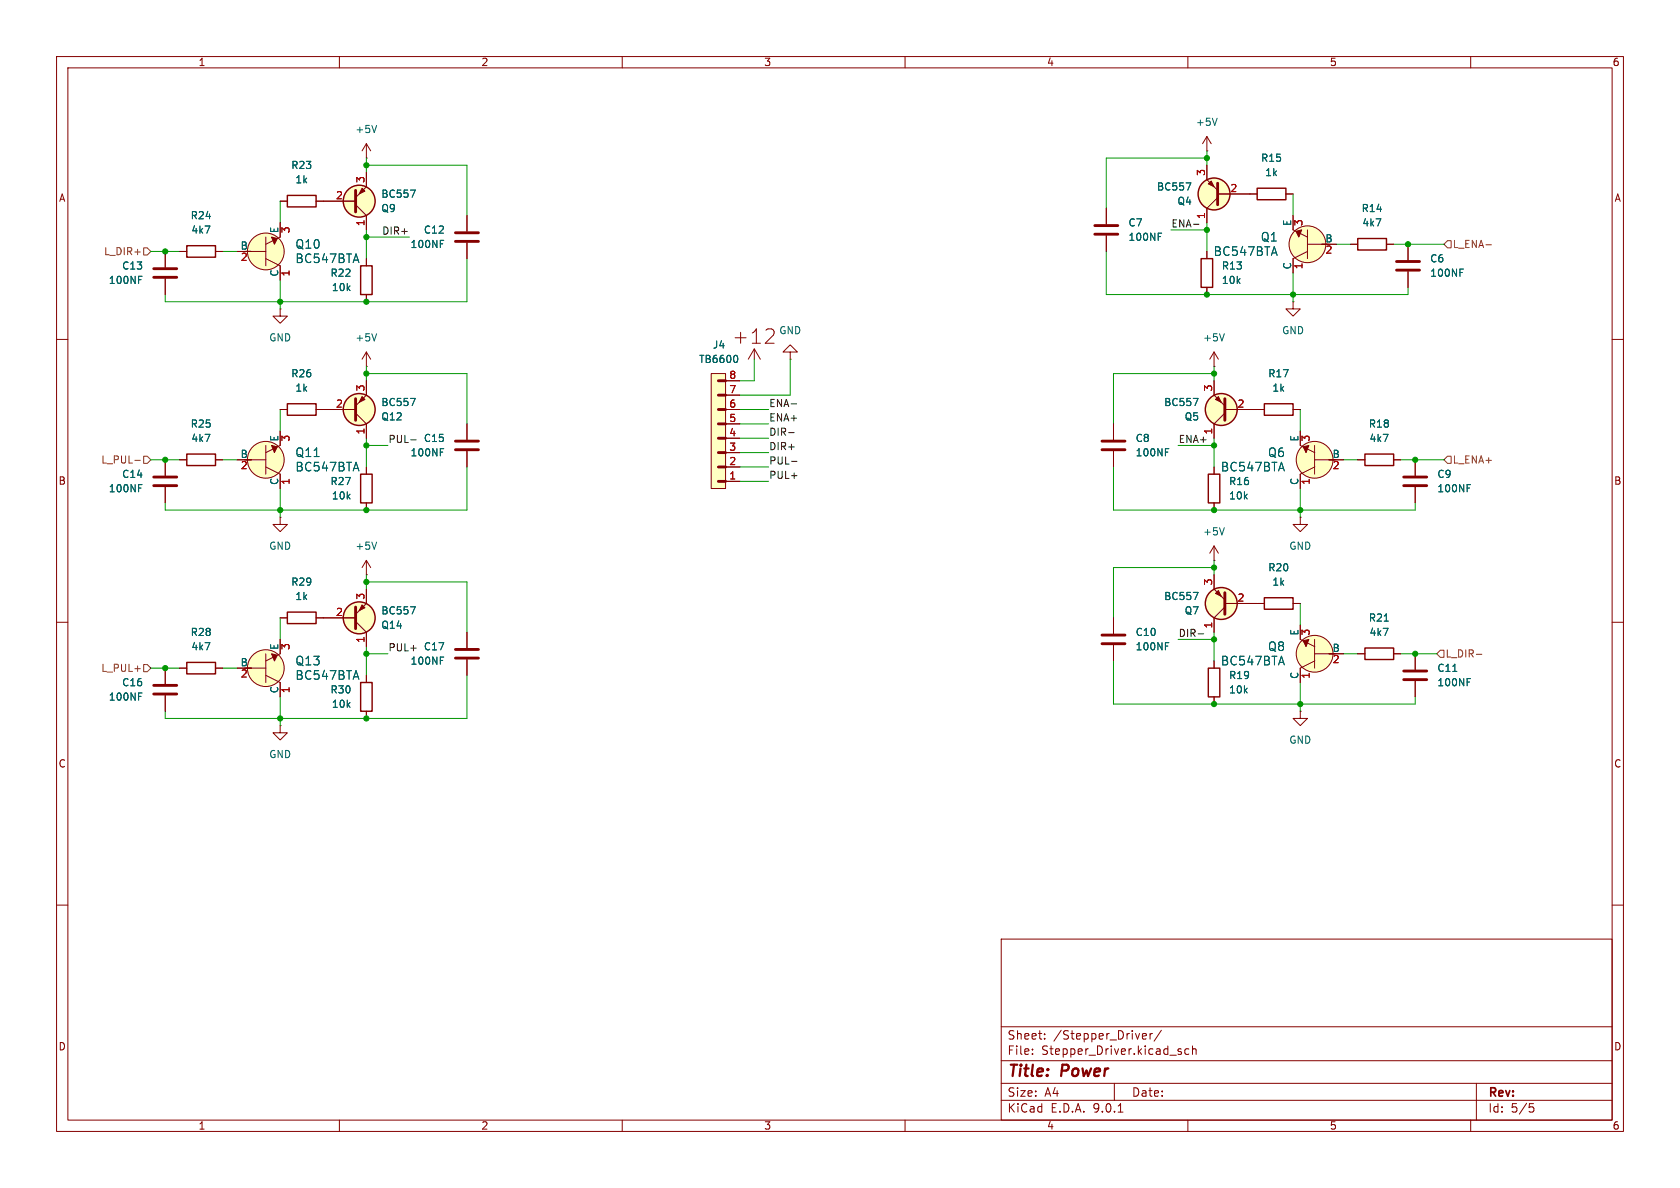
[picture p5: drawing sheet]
<svg xmlns="http://www.w3.org/2000/svg" width="297mm" height="210mm" viewBox="0 0 297 210" stroke-linecap="round" stroke-linejoin="round" font-family="sans-serif">
<g fill="none" stroke="#840000" stroke-width=".18">
<path d="M10 10h277v190h-277zM12 12h273v186h-273zM60 10v2M110 10v2M160 10v2M210 10v2M260 10v2M57.1 35.6h5.8M62.9 36.2l1.9 1.9v2.5M64.8 30.5v2.5l-1.9 1.9M64.8 27.9h.1M64.8 25.4v2.5"/>
<path d="M64.8 25.4l.7 1.3M64.8 25.4l-.8 1.3M136.4 58.1a.69 .69 0 0 1 .3 1.1l-1.4 1.5h1.6M10 60h2M82.5 74.9v2.8M82.5 79.8v2.8M132.3 63.5l1-1.8 1.1 1.8M133.3 61.7v1.8M139.7 62.2h1.3l-1.3-1.2-1.3 1.2h1.3v1.3M139.7 63.5h.1M285 60h2M10 110h2"/>
<path d="M285 110h2M10 160h2M177 166h108v32h-108zM285 160h2M60 198v2M110 198v2M160 198v2M177 194.5h108M177 191.5h108M177 187.5h108M177 181.5h108M182.5 186.3v.1"/>
<path d="M182.5 185.5v.1M184.7 183.6v.1M184.7 182.8v.1M197 191.5v3M197.7 196.6h.8M202.2 182.7l.4 .1 .1 .3-.7 .1M202.6 183.6l-.4 .1M203.3 182.7v1M203.7 182.7l-.2 .1-.2 .2M205.3 182.1l-1.3 2M208.5 185.9l.3 .1 .1 .2-.2 .2h-.3M208.5 185.4l.3 .1"/>
<path d="M210 198v2M210.2 185.5l-.5-.1-.2 .3v.4l.1 .2h.6M210.8 185.5l.2-.1 .4 .1 .1 .9M210.8 184.9v1.5M260 198v2M261 191.5v6.5M270.4 195.1h.7M270.5 195.7h.4l.3 .3-.2 .5-.5 .1"/>
</g>
<path d="M62.9 33.7v3.8M80.5 78h4.1M80.5 79.5h4.1" fill="none" stroke="#840000" stroke-width=".51"/>
<path d="M66.6 22.2l-.4 1.2M72.6 33.6h.8l-.5 1.3M77.8 79.3h.6" fill="none" stroke="#006464" stroke-width=".18"/>
<circle cx="63.5" cy="35.6" r="2.82" fill="#ffffc2" stroke="#ffffc2" stroke-width=".18"/>
<circle cx="63.5" cy="35.6" r="2.82" fill="none" stroke="#840000" stroke-width=".25"/>
<path d="M64 33.3l.5 .5-1 .5z" fill="#840000" stroke="#840000" stroke-width=".18"/>
<path d="M125.7 66h2.6v20.4h-2.6z" fill="#ffffc2"/>
<g fill="none" stroke="#840000" stroke-width=".18">
<path d="M49.5 35.6h1.3M49.5 39.4v2.5l-2.5 1.3M55.9 35.6h7M64.8 30.5v2.5M64.8 38.1v2.5M82.5 38.1v2.8M195.6 36.8v2.8M213.4 26.7h.1M213.4 29.2v2.6l1.9 1.9M213.4 24.1l-.8 1.3M213.4 24.1l.7 1.3M213.4 24.1v2.6"/>
<path d="M215.3 34.9l-1.9 1.9v2.6M215.3 34.3h6.9M227.3 34.3h1.3M228.6 38.1v2.5l2.5 1.3M29.2 44.5v2.7M29.2 49.3v2.8M31.7 44.5h1.3M38.1 44.5h1.3M41.9 44.5h5.1M47 41.9v5.1M47 45.7l2.5 1.3v2.5M49.5 54.6v1.3h-1.2l1.2 1.3 1.3-1.3h-1.3"/>
<path d="M49.5 54.6h.1M64.8 45.7v1.3M64.8 52.1v1.2M82.5 42.9v2.8M195.6 41.7v2.8M213.4 44.5v1.2M213.4 50.8v1.3M228.6 53.3v1.3h1.3l-1.3 1.3-1.3-1.3h1.3M228.6 53.3h.1M231.1 43.2h5.1M231.1 40.6v5.1M231.1 44.5l-2.5 1.2v2.6"/>
<path d="M238.8 43.2h1.2M245.1 43.2h1.3M248.9 43.2v2.8M248.9 48v2.8M47 78.7v5.1M49.5 72.4h1.3M49.5 76.2v2.5l-2.5 1.3M55.9 72.4h7M62.9 73l1.9 1.9v2.6M64.8 64.8h.1M64.8 67.3v2.6l-1.9 1.9M64.8 62.2v2.6"/>
<path d="M64.8 62.2l.7 1.3M64.8 62.2l-.8 1.3M82.5 74.9v2.8M82.5 79.8v2.8M125.7 66h2.6v20.4h-2.6zM128.3 77.5h2.5M128.3 74.9h2.5M128.3 72.4h2.5M128.3 69.9h2.5M128.3 67.3h2.5M196.8 74.9v2.8M196.8 79.8v2.8"/>
<path d="M214.6 67.3v2.6l1.9 1.9M214.6 64.8h.1M214.6 62.2v2.6M214.6 62.2l-.7 1.3M214.6 62.2l.8 1.3M216.5 72.4h7M216.5 73l-1.9 1.9v2.6M228.6 72.4h1.3M229.9 76.2v2.5l2.5 1.3M232.4 78.7v5.1M29.2 81.3v2.8M29.2 86.1v2.8"/>
<path d="M31.7 81.3h1.3M38.1 81.3h1.3M41.9 81.3h5.1M47 82.6l2.5 1.2v2.6M49.5 91.4v1.3h-1.2l1.2 1.3 1.3-1.3h-1.3M49.5 91.4h.1M64.8 99.1l.7 1.2M64.8 99.1l-.8 1.2M64.8 82.6v1.2M64.8 88.9v1.3M64.8 99.1v2.5M128.3 85.1h2.5"/>
<path d="M128.3 82.6h2.5M128.3 80h2.5M214.6 99.1h.1M214.6 82.6v1.2M214.6 88.9v1.3M214.6 96.5v2.6M214.6 96.5l-.7 1.3M214.6 96.5l.8 1.3M229.9 91.4v1.3h1.2l-1.2 1.3-1.3-1.3h1.3M229.9 91.4h.1M232.4 81.3h5.1M232.4 82.6l-2.5 1.2v2.6"/>
<path d="M240 81.3h1.3M246.4 81.3h1.2M250.2 81.3v2.8M250.2 86.1v2.8M29.2 118.1v2.8M31.7 118.1h1.3M38.1 118.1h1.3M41.9 118.1h5.1M47 115.6v5.1M47 119.4l2.5 1.3v2.5M49.5 109.2h1.3M49.5 113v2.6l-2.5 1.2"/>
<path d="M55.9 109.2h7M62.9 109.9l1.9 1.9v2.5M64.8 101.6h.1M64.8 104.1v2.6l-1.9 1.9M64.8 119.4v1.3M82.5 111.8v2.8M82.5 116.6v2.8M196.8 109.2v2.8M196.8 114v2.8M214.6 101.6v2.5l1.9 1.9M214.6 116.8v1.3M216.5 107.3l-1.9 1.9v2.6"/>
<path d="M216.5 106.7h7M228.6 106.7h1.3M229.9 110.5v2.5l2.5 1.3M232.4 113v5.1M232.4 116.8l-2.5 1.3v2.6M232.4 115.6h5.1M240 115.6h1.3M246.4 115.6h1.2M250.2 115.6v2.8M29.2 122.9v2.8M49.5 128.3v1.2h-1.2l1.2 1.3 1.3-1.3h-1.3M49.5 128.3h.1"/>
<path d="M64.8 125.7v1.3M214.6 123.2v1.3M229.9 125.7v1.3h1.2l-1.2 1.3-1.3-1.3h1.3M229.9 125.7h.1M250.2 120.4v2.8"/>
<circle cx="47" cy="44.4" r="3.3"/>
<circle cx="231.1" cy="43.2" r="3.3"/>
<circle cx="47" cy="81.3" r="3.3"/>
<circle cx="232.4" cy="81.3" r="3.3"/>
<circle cx="47" cy="118.1" r="3.3"/>
<circle cx="232.4" cy="115.6" r="3.3"/>
</g>
<path d="M127 77.5h1.3M127 74.9h1.3M127 72.4h1.3M127 69.9h1.3M127 67.3h1.3M127 85.1h1.3M127 82.6h1.3M127 80h1.3" fill="none" stroke="#840000" stroke-width=".3"/>
<path d="M127 77.5h1.3M127 74.9h1.3M127 72.4h1.3M127 69.9h1.3M127 67.3h1.3M127 85.1h1.3M127 82.6h1.3M127 80h1.3" fill="none" stroke="#840000" stroke-width=".5"/>
<g fill="none" stroke="#006464" stroke-width=".18">
<path d="M72.6 33.6h.8l-.5 1.3M209.7 32.3h.8l-.5 1.3M215.2 20.9l-.4 1.3M24.5 48.8h.6M66.6 59l-.4 1.3M77.8 42.5h.6M204.8 41.2h.6M216.4 59l-.4 1.3M258.1 47.6h.6M72.6 70.4h.8l-.5 1.3M77.8 79.3h.6M130.1 62.8a.79 .79 0 0 1 0 1.3"/>
<path d="M206 79.3h.6M211 70.4h.8l-.5 1.3M24.5 85.7h.6M66.6 95.8l-.4 1.3M216.4 93.3l-.4 1.3M259.4 85.7h.6M72.6 107.3h.8l-.5 1.2M77.8 116.1h.6M206 113.6h.6M211 104.7h.8l-.5 1.3M244.7 109.8h.7M256.8 118.7h.8"/>
<path d="M259.4 120h.6M24.5 122.5h.6"/>
</g>
<g fill="none" stroke="#840000" stroke-width=".51">
<path d="M193.5 39.9h4.1M215.3 32.4v3.8M27.2 47.5h4M27.2 49h4M80.5 41.1h4.1M80.5 42.7h4.1M193.5 41.4h4.1M246.9 46.2h4.1M246.9 47.8h4.1M62.9 70.5v3.8M194.8 78h4.1M194.8 79.5h4.1"/>
<path d="M216.5 70.5v3.8M27.2 84.3h4M27.2 85.9h4M248.2 84.3h4M248.2 85.9h4M62.9 107.3v3.8M80.5 114.8h4.1M80.5 116.3h4.1M194.8 112.3h4.1M194.8 113.8h4.1M216.5 104.8v3.8M248.2 118.6h4"/>
<path d="M27.2 121.2h4M27.2 122.7h4M248.2 120.1h4"/>
</g>
<g fill="none" stroke="#840000" stroke-width=".25">
<path d="M50.8 34.5h5.1v2.1h-5.1zM222.2 33.3h5.1v2h-5.1zM33 43.4h5.1v2.1h-5.1zM63.8 47h2v5.1h-2zM212.3 45.7h2.1v5.1h-2.1zM240 42.2h5.1v2h-5.1zM50.8 71.4h5.1v2h-5.1zM223.5 71.4h5.1v2h-5.1zM33 80.3h5.1v2h-5.1zM63.8 83.8h2v5.1h-2zM213.6 83.8h2v5.1h-2zM241.3 80.3h5.1v2h-5.1z"/>
<path d="M33 117.1h5.1v2h-5.1zM50.8 108.2h5.1v2h-5.1zM213.6 118.1h2v5.1h-2zM223.5 105.7h5.1v2h-5.1zM241.3 114.6h5.1v2h-5.1zM63.8 120.7h2v5h-2z"/>
<circle cx="214.6" cy="34.3" r="2.82"/>
<circle cx="63.5" cy="72.4" r="2.82"/>
<circle cx="215.9" cy="72.4" r="2.82"/>
<circle cx="63.5" cy="109.2" r="2.82"/>
<circle cx="215.9" cy="106.7" r="2.82"/>
</g>
<g fill="#ffffc2" stroke="#ffffc2" stroke-width=".18">
<circle cx="232.4" cy="81.3" r="3.3"/>
<circle cx="231.1" cy="43.2" r="3.3"/>
<circle cx="47" cy="81.3" r="3.3"/>
<circle cx="47" cy="44.4" r="3.3"/>
<circle cx="63.5" cy="72.4" r="2.82"/>
<circle cx="214.6" cy="34.3" r="2.82"/>
<circle cx="232.4" cy="115.6" r="3.3"/>
<circle cx="215.9" cy="72.4" r="2.82"/>
<circle cx="215.9" cy="106.7" r="2.82"/>
<circle cx="47" cy="118.1" r="3.3"/>
<circle cx="63.5" cy="109.2" r="2.82"/>
</g>
<g fill="#840000" stroke="#840000" stroke-width=".18">
<path d="M230.4 79l1-.3-.5 1.3z"/>
<path d="M229.1 40.9l1-.3-.5 1.3z"/>
<path d="M48 78.7l1 .3-.5 1z"/>
<path d="M48 41.9l1 .3-.5 1z"/>
<path d="M64 70.1l.5 .5-1 .5z"/>
<path d="M213.6 32.5l.5-.5 .5 1z"/>
<path d="M230.4 113.3l1-.3-.5 1.3z"/>
<path d="M214.9 70.6l.5-.5 .5 1z"/>
<path d="M214.9 104.9l.5-.5 .5 1z"/>
<path d="M48 115.6l1 .2-.5 1z"/>
<path d="M64 106.9l.5 .5-1 .6z"/>
</g>
<path d="M25.4 43.8h.6l.7 .7-.7 .6h-.6zM255.9 42.5h.6v1.3h-.6l-.6-.6zM262.7 43.3h1M23.8 81.4h1M25.4 80.6h.6l.7 .7-.7 .6h-.6zM255.9 80.6h.6v1.3h-.6l-.6-.6zM23.8 118.2h1M25.4 117.5h.6l.7 .6-.7 .6h-.6zM254.6 114.9h.7v1.3h-.7l-.6-.6zM261 115.7h1" fill="none" stroke="#725600" stroke-width=".18"/>
<path d="M211 39.6h.9M72.6 77.7h1M139.4 76.5h1M139.9 71.4h.9M139.9 81.6h1M211.8 112h1" fill="none" stroke="#0f0f0f" stroke-width=".18"/>
<g fill="none" stroke="#009600" stroke-width=".18">
<path d="M49.5 35.6v3.8M64.8 27.9v2.6M64.8 29.2h17.7v8.9M213.4 26.7v2.5M213.4 39.4v5.1M213.4 27.9h-17.8v8.9M228.6 34.3v3.8M26.7 44.5h5M39.4 44.5h2.5M49.5 49.5v5.1M64.8 40.6v5.1M64.8 41.9h7.6"/>
<path d="M82.5 45.7v7.6h-53.3v-1.2M195.6 44.5v7.6h53.3v-1.3M207 40.6h6.4M228.6 48.3v5M236.2 43.2h2.6M246.4 43.2h8.9M49.5 72.4v3.8M64.8 64.8v2.5M64.8 77.5v5.1M64.8 66h17.7v8.9M64.8 78.7h3.8M130.8 74.9h5.1"/>
<path d="M130.8 77.5h5.1M130.8 72.4h5.1M133.3 63.5v3.8h-2.5M139.7 63.5v6.4h-8.9M208.3 78.7h6.3M214.6 66h-17.8v8.9M214.6 64.8v2.5M214.6 77.5v5.1M229.9 72.4v3.8M26.7 81.3h5M39.4 81.3h2.5M49.5 86.4v5"/>
<path d="M82.5 82.6v7.6h-53.3v-1.3M130.8 80h5.1M130.8 82.6h5.1M130.8 85.1h5.1M196.8 82.6v7.6h53.4v-1.3M214.6 99.1v2.5M229.9 86.4v5M237.5 81.3h2.5M247.6 81.3h7.7M26.7 118.1h5M39.4 118.1h2.5M49.5 109.2v3.8"/>
<path d="M64.8 101.6v2.5M64.8 114.3v5.1M64.8 102.9h17.7v8.9M64.8 115.6h3.8M82.5 119.4v7.6h-53.3v-1.3M196.8 116.8v7.7h53.4v-1.3M208.3 113h6.3M214.6 111.8v5M214.6 100.3h-17.8v8.9M229.9 106.7v3.8M237.5 115.6h2.5M247.6 115.6h6.4"/>
<path d="M49.5 123.2v5.1M229.9 120.7v5"/>
</g>
<g fill="#009600" stroke="#009600" stroke-width=".18">
<circle cx="64.8" cy="41.9" r=".46"/>
<circle cx="64.8" cy="29.2" r=".46"/>
<circle cx="64.8" cy="53.3" r=".46"/>
<circle cx="64.8" cy="78.7" r=".46"/>
<circle cx="64.8" cy="66" r=".46"/>
<circle cx="229.9" cy="124.5" r=".46"/>
<circle cx="214.6" cy="113" r=".46"/>
<circle cx="214.6" cy="124.5" r=".46"/>
<circle cx="214.6" cy="100.3" r=".46"/>
<circle cx="250.2" cy="115.6" r=".46"/>
<circle cx="250.2" cy="81.3" r=".46"/>
<circle cx="229.9" cy="90.2" r=".46"/>
<circle cx="214.6" cy="90.2" r=".46"/>
<circle cx="213.4" cy="40.6" r=".46"/>
<circle cx="213.4" cy="27.9" r=".46"/>
<circle cx="228.6" cy="52.1" r=".46"/>
<circle cx="214.6" cy="66" r=".46"/>
<circle cx="213.4" cy="52.1" r=".46"/>
<circle cx="214.6" cy="78.7" r=".46"/>
<circle cx="248.9" cy="43.2" r=".46"/>
<circle cx="49.5" cy="53.3" r=".46"/>
<circle cx="64.8" cy="90.2" r=".46"/>
<circle cx="49.5" cy="90.2" r=".46"/>
<circle cx="29.2" cy="44.5" r=".46"/>
<circle cx="29.2" cy="81.3" r=".46"/>
<circle cx="64.8" cy="102.9" r=".46"/>
<circle cx="64.8" cy="115.6" r=".46"/>
<circle cx="64.8" cy="127" r=".46"/>
<circle cx="49.5" cy="127" r=".46"/>
<circle cx="29.2" cy="118.1" r=".46"/>
</g>
<text font-size="3.5" fill="#840000" x="129.4" y="61">+12</text>
<g font-size="2.8" fill="#840000">
<text x="178" y="190.9">Title:</text>
<text x="187.7" y="190.9">Power</text>
</g>
<g font-size="2.1" fill="#006464">
<text x="52.1" y="44.2">Q10</text>
<text x="52.1" y="46.7">BC547BTA</text>
<text x="214.5" y="45.4">BC547BTA</text>
<text x="222.8" y="42.9">Q1</text>
<text x="52.1" y="81">Q11</text>
<text x="52.1" y="83.5">BC547BTA</text>
<text x="215.7" y="83.5">BC547BTA</text>
<text x="224.1" y="81">Q6</text>
<text x="52.1" y="117.8">Q13</text>
<text x="215.7" y="117.8">BC547BTA</text>
<text x="224.1" y="115.3">Q8</text>
<text x="52.1" y="120.4">BC547BTA</text>
</g>
<g font-size="2.1" fill="#840000">
<text x="178" y="184">Sheet:</text>
<text x="186.2" y="184">/Stepper_Driver/</text>
<text x="178" y="186.7">File:</text>
<text x="184.1" y="186.7">Stepper_Driver.kicad_sch</text>
<text x="178" y="196.9">KiCad</text>
<text x="178" y="194.1">Size:</text>
<text x="184.7" y="194.1">A4</text>
<text x="185.7" y="196.9">E.D.A.</text>
<text x="193.3" y="196.9">9.0.1</text>
<text x="200" y="194.1">Date:</text>
<text x="263" y="194.3">Rev:</text>
<text x="263" y="196.9">Id:</text>
<text x="267.1" y="196.9">5/5</text>
</g>
<g font-size="1.8" fill="#840000">
<text x="35" y="11.9">1</text>
<text x="85" y="11.9">2</text>
<text x="135" y="11.9">3</text>
<text x="185" y="11.9">4</text>
<text x="235" y="11.9">5</text>
<text x="285" y="11.9">6</text>
<text x="10.3" y="35.9">A</text>
<text x="285.3" y="35.9">A</text>
<text x="10.3" y="85.9">B</text>
<text x="285.3" y="85.9">B</text>
<text x="10.3" y="135.9">C</text>
<text x="285.3" y="135.9">C</text>
<text x="10.3" y="185.9">D</text>
<text x="285.3" y="185.9">D</text>
<text x="35" y="199.9">1</text>
<text x="85" y="199.9">2</text>
<text x="135" y="199.9">3</text>
<text x="185" y="199.9">4</text>
<text x="235" y="199.9">5</text>
<text x="285" y="199.9">6</text>
</g>
<g font-size="1.8" fill="#006464">
<text x="62.7" y="23.7">+5V</text>
<text x="211.3" y="22.5">+5V</text>
<text x="222.8" y="28.8">R15</text>
<text x="51.4" y="30.1">R23</text>
<text x="52.1" y="32.6">1k</text>
<text x="67.3" y="35.2">BC557</text>
<text x="204.4" y="33.9">BC557</text>
<text x="223.6" y="31.3">1k</text>
<text x="33.6" y="39">R24</text>
<text x="33.7" y="41.5">4k7</text>
<text x="49.3" y="41.3" transform="rotate(-90 49.3 41.3)">E</text>
<text x="67.3" y="37.7">Q9</text>
<text x="74.8" y="41.5">C12</text>
<text x="199.4" y="40.2">C7</text>
<text x="208.1" y="36.4">Q4</text>
<text x="228.3" y="40" transform="rotate(-90 228.3 40)">E</text>
<text x="240.6" y="37.7">R14</text>
<text x="240.7" y="40.2">4k7</text>
<text x="21.5" y="47.9">C13</text>
<text x="42.4" y="44.2">B</text>
<text x="72.5" y="44">100NF</text>
<text x="199.4" y="42.8">100NF</text>
<text x="215.9" y="47.9">R13</text>
<text x="228.3" y="47.7" transform="rotate(-90 228.3 47.7)">C</text>
<text x="234.2" y="42.9">B</text>
<text x="252.7" y="46.6">C6</text>
<text x="19.1" y="50.4">100NF</text>
<text x="49.3" y="49" transform="rotate(-90 49.3 49)">C</text>
<text x="58.3" y="49.1">R22</text>
<text x="58.6" y="51.7">10k</text>
<text x="215.9" y="50.4">10k</text>
<text x="252.7" y="49.1">100NF</text>
<text x="137.7" y="59.3">GND</text>
<text x="226.6" y="59.3">GND</text>
<text x="47.5" y="60.6">GND</text>
<text x="62.7" y="60.6">+5V</text>
<text x="123.5" y="64.4">TB6600</text>
<text x="125.9" y="61.8">J4</text>
<text x="212.6" y="60.6">+5V</text>
<text x="51.4" y="66.9">R26</text>
<text x="52.1" y="69.4">1k</text>
<text x="67.3" y="72">BC557</text>
<text x="205.7" y="72">BC557</text>
<text x="224.1" y="66.9">R17</text>
<text x="224.8" y="69.4">1k</text>
<text x="33.6" y="75.8">R25</text>
<text x="67.3" y="74.5">Q12</text>
<text x="209.3" y="74.5">Q5</text>
<text x="241.9" y="75.8">R18</text>
<text x="33.7" y="78.3">4k7</text>
<text x="42.4" y="81">B</text>
<text x="49.3" y="78.1" transform="rotate(-90 49.3 78.1)">E</text>
<text x="72.5" y="80.9">100NF</text>
<text x="74.8" y="78.3">C15</text>
<text x="200.7" y="78.3">C8</text>
<text x="200.7" y="80.9">100NF</text>
<text x="229.6" y="78.1" transform="rotate(-90 229.6 78.1)">E</text>
<text x="235.5" y="81">B</text>
<text x="242" y="78.3">4k7</text>
<text x="19.1" y="87.2">100NF</text>
<text x="21.5" y="84.7">C14</text>
<text x="49.3" y="85.8" transform="rotate(-90 49.3 85.8)">C</text>
<text x="58.3" y="86">R27</text>
<text x="58.6" y="88.5">10k</text>
<text x="217.2" y="88.5">10k</text>
<text x="217.2" y="86">R16</text>
<text x="229.6" y="85.8" transform="rotate(-90 229.6 85.8)">C</text>
<text x="254" y="84.7">C9</text>
<text x="254" y="87.2">100NF</text>
<text x="212.6" y="94.8">+5V</text>
<text x="47.5" y="97.4">GND</text>
<text x="62.7" y="97.4">+5V</text>
<text x="224.1" y="101.2">R20</text>
<text x="227.8" y="97.4">GND</text>
<text x="51.4" y="103.7">R29</text>
<text x="52.1" y="106.3">1k</text>
<text x="205.7" y="106.3">BC557</text>
<text x="224.8" y="103.7">1k</text>
<text x="33.6" y="112.6">R28</text>
<text x="67.3" y="111.4">Q14</text>
<text x="67.3" y="108.8">BC557</text>
<text x="200.7" y="112.6">C10</text>
<text x="209.3" y="108.8">Q7</text>
<text x="229.6" y="112.4" transform="rotate(-90 229.6 112.4)">E</text>
<text x="241.9" y="110.1">R21</text>
<text x="242" y="112.6">4k7</text>
<text x="33.7" y="115.2">4k7</text>
<text x="42.4" y="117.9">B</text>
<text x="49.3" y="115" transform="rotate(-90 49.3 115)">E</text>
<text x="72.5" y="117.7">100NF</text>
<text x="74.8" y="115.2">C17</text>
<text x="200.7" y="115.2">100NF</text>
<text x="235.5" y="115.3">B</text>
<text x="254" y="119">C11</text>
<text x="19.1" y="124.1">100NF</text>
<text x="21.5" y="121.5">C16</text>
<text x="49.3" y="122.7" transform="rotate(-90 49.3 122.7)">C</text>
<text x="58.3" y="122.8">R30</text>
<text x="58.6" y="125.3">10k</text>
<text x="217.2" y="122.8">10k</text>
<text x="217.2" y="120.2">R19</text>
<text x="229.6" y="120.1" transform="rotate(-90 229.6 120.1)">C</text>
<text x="254" y="121.5">100NF</text>
<text x="227.8" y="131.7">GND</text>
<text x="47.5" y="134.2">GND</text>
</g>
<g font-size="1.8" fill="#a90000">
<text x="59.3" y="35.3">2</text>
<text x="64.5" y="32.5" transform="rotate(-90 64.5 32.5)">3</text>
<text x="213.1" y="31.2" transform="rotate(-90 213.1 31.2)">3</text>
<text x="217.4" y="34">2</text>
<text x="51.5" y="41.3" transform="rotate(-90 51.5 41.3)">3</text>
<text x="64.5" y="40.1" transform="rotate(-90 64.5 40.1)">1</text>
<text x="213.1" y="38.8" transform="rotate(-90 213.1 38.8)">1</text>
<text x="230.6" y="40.1" transform="rotate(-90 230.6 40.1)">3</text>
<text x="42.5" y="46.4">2</text>
<text x="230.6" y="47.7" transform="rotate(-90 230.6 47.7)">1</text>
<text x="234.2" y="45.2">2</text>
<text x="51.5" y="49" transform="rotate(-90 51.5 49)">1</text>
<text x="64.5" y="69.3" transform="rotate(-90 64.5 69.3)">3</text>
<text x="128.8" y="69.6">7</text>
<text x="128.8" y="67.1">8</text>
<text x="214.4" y="69.3" transform="rotate(-90 214.4 69.3)">3</text>
<text x="59.3" y="72.1">2</text>
<text x="64.5" y="76.9" transform="rotate(-90 64.5 76.9)">1</text>
<text x="128.8" y="77.2">4</text>
<text x="128.8" y="74.7">5</text>
<text x="128.8" y="72.1">6</text>
<text x="214.4" y="76.9" transform="rotate(-90 214.4 76.9)">1</text>
<text x="218.7" y="72.1">2</text>
<text x="42.5" y="83.3">2</text>
<text x="51.5" y="78.2" transform="rotate(-90 51.5 78.2)">3</text>
<text x="128.8" y="82.3">2</text>
<text x="128.8" y="79.8">3</text>
<text x="231.9" y="78.2" transform="rotate(-90 231.9 78.2)">3</text>
<text x="235.5" y="83.3">2</text>
<text x="51.5" y="85.8" transform="rotate(-90 51.5 85.8)">1</text>
<text x="128.8" y="84.8">1</text>
<text x="231.9" y="85.8" transform="rotate(-90 231.9 85.8)">1</text>
<text x="64.5" y="106.1" transform="rotate(-90 64.5 106.1)">3</text>
<text x="214.4" y="103.6" transform="rotate(-90 214.4 103.6)">3</text>
<text x="218.7" y="106.4">2</text>
<text x="59.3" y="109">2</text>
<text x="64.5" y="113.7" transform="rotate(-90 64.5 113.7)">1</text>
<text x="214.4" y="111.2" transform="rotate(-90 214.4 111.2)">1</text>
<text x="231.9" y="112.5" transform="rotate(-90 231.9 112.5)">3</text>
<text x="51.5" y="115" transform="rotate(-90 51.5 115)">3</text>
<text x="235.5" y="117.6">2</text>
<text x="42.5" y="120.1">2</text>
<text x="51.5" y="122.6" transform="rotate(-90 51.5 122.6)">1</text>
<text x="231.9" y="120.1" transform="rotate(-90 231.9 120.1)">1</text>
</g>
<g font-size="1.8" fill="#0f0f0f">
<text x="67.5" y="41.6">DIR+</text>
<text x="207" y="40.3">ENA-</text>
<text x="135.9" y="74.6">ENA+</text>
<text x="135.9" y="77.1">DIR-</text>
<text x="135.9" y="72">ENA-</text>
<text x="68.6" y="78.4">PUL-</text>
<text x="135.9" y="79.7">DIR+</text>
<text x="135.9" y="82.2">PUL-</text>
<text x="208.3" y="78.4">ENA+</text>
<text x="135.9" y="84.7">PUL+</text>
<text x="208.3" y="112.7">DIR-</text>
<text x="68.6" y="115.2">PUL+</text>
</g>
<g font-size="1.8" fill="#725600">
<text x="18.3" y="45.3">L_DIR+</text>
<text x="256.7" y="44">L_ENA-</text>
<text x="17.8" y="82.1">L_PUL-</text>
<text x="256.7" y="82.1">L_ENA+</text>
<text x="17.8" y="119">L_PUL+</text>
<text x="255.5" y="116.4">L_DIR-</text>
</g>
</svg>
